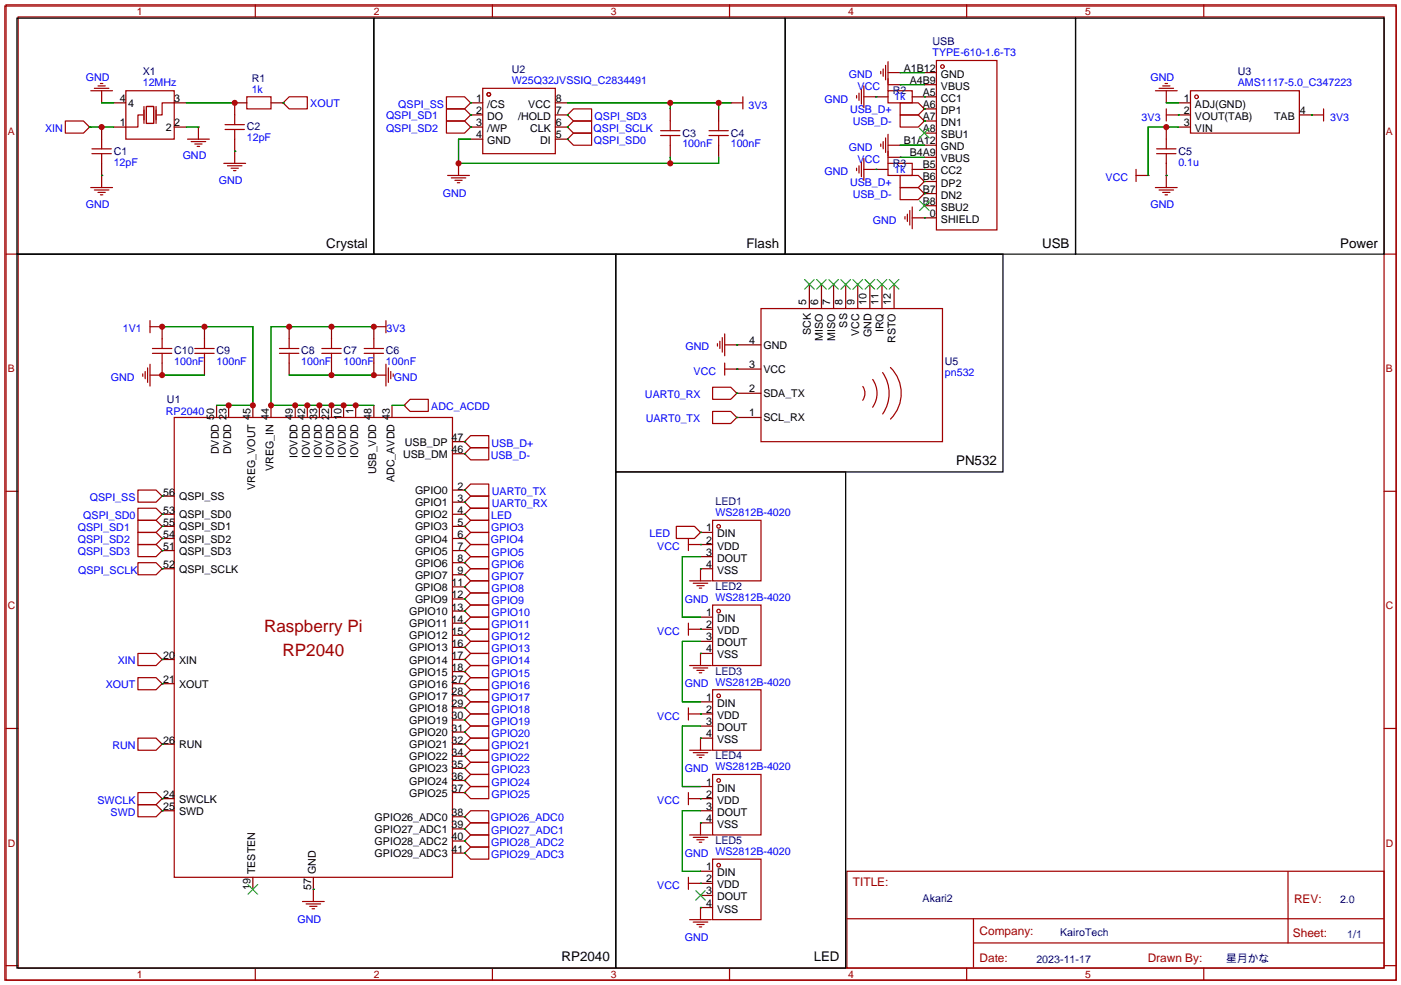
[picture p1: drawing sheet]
<svg xmlns="http://www.w3.org/2000/svg" width="294mm" height="207mm" viewBox="0 0 294 207" stroke-linecap="round" stroke-linejoin="round" font-family="sans-serif">
<g fill="none" stroke="#a10000" stroke-width=".25">
<path d="M1 1.3h292.1v204.4h-292.1zM1.3 1h291.8v204.7h-291.8zM3.8 3.6h286.8v199.6h-286.8zM19 19.1h4.6M19.8 18.5h3.1M20.6 18h1.5M21.1 17.5h.5M21.3 19.1v2.5M26.4 19.1h10.2v10.1h-10.2zM53.6 1v2.6M101.3 18.5h15.3v13.8h-15.3zM103.4 1v2.6"/>
<path d="M153.2 1v2.6M180.3 19.6v1.5M180.8 18.8v3M181.4 18v4.6M184.9 15v.5M185.4 14.5v1.5M185.9 13.7v3.1M186.4 19.1h5.1v2.5h-5.1zM186.4 15.2h2.6M186.4 13v6.1M186.4 17.8h2.6M196.6 12.7h12.7v35.6h-12.7z"/>
<path d="M202.9 1v2.6M242.6 19.1h4.5M243.3 18.5h3.1M244.1 18h1.5M244.6 17.5h.5M244.9 19.1v2.5M249.9 19.1h22.9v8.8h-22.9zM252.7 1v2.6M13.7 25.4h3.8l1.3 1.3-1.3 1.2h-3.8zM19 39.4h4.6M19.3 32.3h4.1M19.3 31.2h4.1"/>
<path d="M19.8 39.9h3.1M21.3 29.2v2M21.3 32.3v2M21.3 36.8v2.6M30 24.1h-1v2.6h-2.6M30.2 22.4v3.5M30.7 22.4h1.6v3.5h-1.6zM32.8 22.4v3.5M36.6 21.6h-2.6v2.5h-1M39.4 29.2h4.5M40.1 29.7h3.1M40.9 30.2h1.5"/>
<path d="M41.4 30.7h.5M41.7 26.7v2.5M47 34.3h4.6M47.2 26.2h4.1M47.2 27.2h4.1M47.8 34.8h3M48.5 35.3h1.5M49 35.8h.5M49.3 24.1v2.1M49.3 27.2v2M49.3 31.8v2.5M51.8 20.3h5.1v2.6h-5.1z"/>
<path d="M59.4 21.6l1.3-1.3h3.8v2.6h-3.8zM93.7 22.9h3.8l1.3 1.2-1.3 1.3h-3.8zM93.7 25.4h3.8l1.3 1.3-1.3 1.2h-3.8zM93.7 20.3h3.8l1.3 1.3-1.3 1.3h-3.8zM94 36.8h4.6M94.7 37.3h3.1M95.5 37.8h1.5M96 38.4h.5M96.3 34.3v2.5M119.1 29.2l1.3-1.3h3.8v2.6h-3.8zM119.1 26.7l1.3-1.3h3.8v2.5h-3.8zM120.4 22.9h3.8v2.5h-3.8l-1.3-1.3z"/>
<path d="M138.7 28.4h4M138.7 27.4h4M140.7 25.4v2M140.7 28.4v2.1M148.8 28.4h4.1M148.8 27.4h4.1M150.9 25.4v2M150.9 28.4v2.1M153.4 21.6h2.6M156 20.3v2.6M179.8 20.1v.5M179.8 35.3v.5"/>
<path d="M180.3 34.8v1.5M180.8 34v3.1M181.4 20.3h2.5M181.4 33.3v4.5M181.4 35.6h2.5M184.9 30.2v.5M185.4 29.7v1.5M185.9 29v3M186.4 34.3h5.1v2.5h-5.1zM186.4 28.2v6.1M186.4 30.5h2.6M186.4 33h2.6"/>
<path d="M189 24.1h3.8l1.3 1.3-1.3 1.3h-3.8zM189 39.4h3.8l1.3 1.2-1.3 1.3h-3.8zM189 21.6h3.8l1.3 1.3-1.3 1.2h-3.8zM189 36.8h3.8l1.3 1.3-1.3 1.3h-3.8zM238.5 36.8h2.5M238.5 35.6v2.5M242.6 39.4h4.5M242.8 32.3h4.1M242.8 31.2h4.1M243.3 39.9h3.1M244.9 22.9v2.5M244.9 29.2v2"/>
<path d="M244.9 32.3v2M244.9 36.8v2.6M244.9 24.1h2.5M275.3 24.1h2.6M277.9 22.9v2.5M1.3 53.3h2.5M20.6 40.4h1.5M21.1 40.9h.5M190 45.5v.5M190.5 45v1.5M191 44.2v3M191.5 45.7h2.6"/>
<path d="M191.5 43.4v4.6M244.1 40.4h1.5M244.6 40.9h.5M290.6 53.3h2.5M30 78.5v.5M30.5 78v1.5M31 77.2v3.1M31.5 68.6h2.5M31.5 78.7h2.5M31.5 67.3v2.6M31.5 76.5v4.5M32 74.2h4.1"/>
<path d="M32 73.2h4.1M34 71.1v2.1M34 74.2v2M40.9 74.2h4.1M40.9 73.2h4.1M42.9 71.1v2.1M42.9 74.2v2M58.7 74.2h4M58.7 73.2h4M60.7 71.1v2.1M60.7 74.2v2M67.6 74.2h4"/>
<path d="M67.6 73.2h4M69.6 71.1v2.1M69.6 74.2v2M76.5 74.2h4M76.5 73.2h4M78.5 68.6h2.5M78.5 71.1v2.1M78.5 74.2v2M78.5 78.7h2.5M81 67.3v2.6M81 76.5v4.5M81.5 77.2v3.1"/>
<path d="M82 78v1.5M82.5 78.5v.5M150.6 72.1v.5M151.1 71.6v1.6M151.6 70.9v3M152.1 77.5h2.6M152.1 70.1v4.6M152.1 76.2v2.5M152.1 72.4h2.6M159.8 64.8h38.1v27.9h-38.1zM183.2 79.6a5.1 5.1 0 0 1 0 5.9M185.3 78.2a7.6 7.6 0 0 1 0 8.7"/>
<path d="M186.9 77.1a7.6 7.6 0 0 1 .1 10.9M36.6 87.6h58.4v96.6h-58.4zM84.8 85.1l1.3-1.3h3.8v2.6h-3.8zM98.8 94h3.8v2.5h-3.8l-1.3-1.2zM98.8 91.4h3.8v2.6h-3.8l-1.3-1.3zM149.6 86.4h3.8l1.3 1.2-1.3 1.3h-3.8zM149.6 81.3h3.8l1.3 1.3-1.3 1.2h-3.8zM181.1 81.1a2.54 2.54 0 0 1 0 2.9M1.3 103.1h2.5M29 102.9h3.8l1.2 1.2-1.2 1.3h-3.8zM29 118.1h3.8l1.2 1.3-1.2 1.3h-3.8zM29 106.7h3.8l1.2 1.3-1.2 1.2h-3.8z"/>
<path d="M29 109.2h3.8l1.2 1.3-1.2 1.3h-3.8zM29 111.8h3.8l1.2 1.2-1.2 1.3h-3.8zM29 114.3h3.8l1.2 1.3-1.2 1.2h-3.8zM97.5 102.9l1.3-1.3h3.8v2.5h-3.8zM97.5 115.6l1.3-1.3h3.8v2.5h-3.8zM98.8 104.1h3.8v2.6h-3.8l-1.3-1.3zM98.8 106.7h3.8v2.5h-3.8l-1.3-1.2zM98.8 109.2h3.8v2.6h-3.8l-1.3-1.3zM98.8 111.8h3.8v2.5h-3.8l-1.3-1.3zM98.8 116.8h3.8v2.6h-3.8l-1.3-1.3zM98.8 119.4h3.8v2.5h-3.8l-1.3-1.2zM142 110.5h3.8l1.3 1.3-1.3 1.2h-3.8z"/>
<path d="M144.5 114.3h2.6M144.5 113v2.6M147.1 119.4v2.5M149.6 109.2h10.2v12.7h-10.2zM290.6 103.1h2.5M29 137.2h3.8l1.2 1.2-1.2 1.3h-3.8zM98.8 121.9h3.8v2.6h-3.8l-1.3-1.3zM98.8 124.5h3.8v2.5h-3.8l-1.3-1.3zM98.8 127h3.8v2.5h-3.8l-1.3-1.2zM98.8 129.5h3.8v2.6h-3.8l-1.3-1.3zM98.8 132.1h3.8v2.5h-3.8l-1.3-1.2zM98.8 134.6h3.8v2.6h-3.8l-1.3-1.3z"/>
<path d="M98.8 137.2h3.8v2.5h-3.8l-1.3-1.3zM98.8 139.7h3.8v2.5h-3.8l-1.3-1.2zM144.5 130.8v2.6M144.5 132.1h2.6M144.8 121.9h4.6M144.8 139.7h4.6M145.5 122.4h3.1M146.3 122.9h1.5M146.8 123.4h.5M147.1 137.2v2.5M149.6 127h10.2v12.7h-10.2zM1.3 152.9h2.5"/>
<path d="M29 142.2h3.8l1.2 1.3-1.2 1.3h-3.8zM29 154.9h3.8l1.2 1.3-1.2 1.3h-3.8zM98.8 142.2h3.8v2.6h-3.8l-1.3-1.3zM98.8 144.8h3.8v2.5h-3.8l-1.3-1.2zM98.8 147.3h3.8v2.6h-3.8l-1.3-1.3zM98.8 149.9h3.8v2.5h-3.8l-1.3-1.3zM98.8 152.4h3.8v2.5h-3.8l-1.3-1.2zM98.8 154.9h3.8v2.6h-3.8l-1.3-1.3zM98.8 157.5h3.8v2.5h-3.8l-1.3-1.2zM144.5 148.6v2.5M144.5 149.9h2.6M144.8 157.5h4.6"/>
<path d="M145.5 140.2h3.1M145.5 158h3.1M146.3 140.7h1.5M146.3 158.5h1.5M146.8 141.2h.5M146.8 159h.5M147.1 154.9v2.6M149.6 144.8h10.2v12.7h-10.2zM290.6 152.9h2.5M29 166.4h3.8l1.2 1.2-1.2 1.3h-3.8zM29 168.9h3.8l1.2 1.3-1.2 1.3h-3.8zM98.8 160h3.8v2.6h-3.8l-1.3-1.3z"/>
<path d="M98.8 162.6h3.8v2.5h-3.8l-1.3-1.3zM98.8 165.1h3.8v2.5h-3.8l-1.3-1.2zM98.8 172.7h3.8v2.6h-3.8l-1.3-1.3zM98.8 177.8h3.8v2.5h-3.8l-1.3-1.2zM98.8 175.3h3.8v2.5h-3.8l-1.3-1.3zM98.8 170.2h3.8v2.5h-3.8l-1.3-1.2zM144.5 166.4v2.5M144.5 167.6h2.6M144.8 175.3h4.6M145.5 175.8h3.1M146.3 176.3h1.5M146.8 176.8h.5"/>
<path d="M147.1 172.7v2.6M149.6 162.6h10.2v12.7h-10.2zM63.5 189.2h4.6M64.3 189.7h3M65 190.2h1.5M65.5 190.8h.5M65.8 186.7v2.5M144.5 184.2v2.5M144.5 185.4h2.6M144.8 193h4.6M145.5 193.5h3.1M146.3 194.1h1.5"/>
<path d="M146.8 194.6h.5M147.1 190.5v2.5M149.6 180.3h10.2v12.7h-10.2zM177.8 182.9h112.8v20.3h-112.8zM177.8 192.8h112.7M204.4 197.9h86.1M204.4 192.8v10.2M270.4 182.9v15M1.3 202.7h2.5M53.6 203.2v2.5M103.4 203.2v2.5M153.2 203.2v2.5"/>
<path d="M202.9 203.2v2.5M252.7 203.2v2.5M290.6 202.7h2.5"/>
<circle cx="102.6" cy="19.8" r=".38"/>
<circle cx="197.9" cy="14" r=".38"/>
<circle cx="251.2" cy="20.3" r=".38"/>
<circle cx="150.9" cy="110.5" r=".38"/>
<circle cx="150.9" cy="128.3" r=".38"/>
<circle cx="150.9" cy="146.1" r=".38"/>
<circle cx="150.9" cy="163.8" r=".38"/>
<circle cx="150.9" cy="181.6" r=".38"/>
</g>
<g fill="none" stroke="#870000" stroke-width=".25">
<path d="M189 15.2h.1M189 17.8h.1M194.1 17.8h2.5M194.1 15.2h2.5M18.8 26.7h.1M21.3 21.6h.1M21.3 36.8h.1M21.3 26.7v2.5M21.3 34.3v2.5M23.9 21.6h2.5M23.9 26.7h2.5M36.6 21.6h2.5"/>
<path d="M36.6 26.7h2.5M41.7 26.7h.1M49.3 31.8h.1M49.3 29.2v2.6M51.8 21.6h-2.5v2.5M56.9 21.6h2.5M59.4 21.6h.1M96.3 34.3h.1M98.8 24.1h.1M98.8 26.7h.1M98.8 21.6h.1M98.8 21.6h2.5"/>
<path d="M98.8 26.7h2.5M98.8 24.1h2.5M98.8 29.2h2.5M116.6 21.6h2.5M116.6 26.7h2.5M116.6 24.1h2.5M116.6 29.2h2.5M119.1 29.2h.1M119.1 24.1h.1M119.1 26.7h.1M140.7 22.9v2.5M140.7 30.5v2.5"/>
<path d="M150.9 22.9v2.5M150.9 30.5v2.5M153.4 21.6h.1M183.9 20.3h.1M183.9 35.6h.1M183.9 35.6h2.5M183.9 20.3h2.5M189 30.5h.1M189 33h.1M191.5 35.6h5.1M191.5 20.3h5.1M194.1 25.4h.1"/>
<path d="M194.1 22.9h.1M194.1 38.1h.1M194.1 38.1h2.5M194.1 33h2.5M194.1 30.5h2.5M194.1 27.9h2.5M194.1 25.4h2.5M194.1 22.9h2.5M241 36.8h.1M244.9 21.6h.1M244.9 36.8h.1M244.9 26.7v2.5"/>
<path d="M244.9 34.3v2.5M247.4 24.1h.1M247.4 21.6h2.5M247.4 26.7h2.5M247.4 24.1h2.5M272.8 24.1h2.5M275.3 24.1h.1M169.9 59.7v5.1M172.5 59.7v5.1M175 59.7v5.1M177.5 59.7v5.1M180.1 59.7v5.1"/>
<path d="M182.6 59.7v5.1M185.2 59.7v5.1M187.7 59.7v5.1M194.1 40.6h.1M194.1 45.7h.1M194.1 45.7h2.5M194.1 43.2h2.5M194.1 40.6h2.5M34 68.6h.1M34 78.7h.1M34 68.6v2.5M34 76.2v2.5"/>
<path d="M42.9 68.6v2.5M42.9 76.2v2.5M60.7 68.6v2.5M60.7 76.2v2.5M69.6 68.6v2.5M69.6 76.2v2.5M78.5 68.6h.1M78.5 78.7h.1M78.5 68.6v2.5M78.5 76.2v2.5M154.7 77.5h.1M154.7 72.4h.1"/>
<path d="M154.7 77.5h5.1M154.7 72.4h5.1M45.5 85.1v2.5M48 85.1v2.5M53.1 85.1v2.5M56.9 85.1v2.5M62 85.1v2.5M64.5 85.1v2.5M67.1 85.1v2.5M69.6 85.1v2.5M72.1 85.1v2.5M74.7 85.1v2.5"/>
<path d="M78.5 85.1v2.5M82.3 85.1v2.5M84.8 85.1h.1M95 92.7h2.5M95 95.3h2.5M97.5 95.3h.1M97.5 92.7h.1M154.7 87.6h.1M154.7 82.6h.1M154.7 87.6h5.1M154.7 82.6h5.1M34 104.1h.1"/>
<path d="M34 119.4h.1M34 108h.1M34 110.5h.1M34 113h.1M34 115.6h.1M34 115.6h2.6M34 113h2.6M34 104.1h2.6M34 110.5h2.6M34 108h2.6M34 119.4h2.6M95 118.1h2.5"/>
<path d="M95 115.6h2.5M95 113h2.5M95 110.5h2.5M95 108h2.5M95 105.4h2.5M95 102.9h2.5M97.5 102.9h.1M97.5 105.4h.1M97.5 108h.1M97.5 110.5h.1M97.5 113h.1M97.5 115.6h.1"/>
<path d="M97.5 118.1h.1M147.1 111.8h.1M147.1 114.3h.1M147.1 119.4h.1M147.1 119.4h2.5M147.1 111.8h2.5M147.1 114.3h2.5M147.1 116.8h2.5M34 138.4h.1M34 138.4h2.6M95 120.7h2.5M95 138.4h2.5"/>
<path d="M95 135.9h2.5M95 133.4h2.5M95 130.8h2.5M95 128.3h2.5M95 125.7h2.5M95 123.2h2.5M97.5 120.7h.1M97.5 123.2h.1M97.5 125.7h.1M97.5 128.3h.1M97.5 130.8h.1M97.5 133.4h.1"/>
<path d="M97.5 135.9h.1M97.5 138.4h.1M147.1 132.1h.1M147.1 137.2h.1M147.1 129.5h2.5M147.1 132.1h2.5M147.1 134.6h2.5M147.1 137.2h2.5M34 143.5h.1M34 156.2h.1M34 156.2h2.6M34 143.5h2.6"/>
<path d="M95 158.8h2.5M95 156.2h2.5M95 153.7h2.5M95 151.1h2.5M95 148.6h2.5M95 146.1h2.5M95 143.5h2.5M95 141h2.5M97.5 141h.1M97.5 143.5h.1M97.5 146.1h.1M97.5 148.6h.1"/>
<path d="M97.5 151.1h.1M97.5 153.7h.1M97.5 156.2h.1M97.5 158.8h.1M147.1 149.9h.1M147.1 154.9h.1M147.1 147.3h2.5M147.1 149.9h2.5M147.1 152.4h2.5M147.1 154.9h2.5M34 167.6h.1M34 170.2h.1"/>
<path d="M34 170.2h2.6M34 167.6h2.6M95 179.1h2.5M95 176.5h2.5M95 174h2.5M95 171.5h2.5M95 166.4h2.5M95 163.8h2.5M95 161.3h2.5M97.5 161.3h.1M97.5 163.8h.1M97.5 166.4h.1"/>
<path d="M97.5 174h.1M97.5 179.1h.1M97.5 176.5h.1M97.5 171.5h.1M147.1 167.6h.1M147.1 172.7h.1M147.1 170.2h2.5M147.1 167.6h2.5M147.1 165.1h2.5M147.1 172.7h2.5M53.1 184.2v2.5M65.8 186.7h.1"/>
<path d="M65.8 184.2v2.5M147.1 185.4h.1M147.1 190.5h.1M147.1 182.9h2.5M147.1 185.4h2.5M147.1 188h2.5M147.1 190.5h2.5"/>
</g>
<g fill="none" stroke="#3c3" stroke-width=".25">
<path d="M193 26.9l2.1 2.1M195.1 26.9l-2.1 2.1M168.9 58.7l2 2M170.9 58.7l-2 2M171.4 58.7l2.1 2M173.5 58.7l-2.1 2M174 58.7l2 2M176 58.7l-2 2M176.5 58.7l2.1 2M178.6 58.7l-2.1 2M179.1 58.7l2 2M181.1 58.7l-2 2"/>
<path d="M181.6 58.7l2 2M183.6 58.7l-2 2M184.1 58.7l2.1 2M186.2 58.7l-2.1 2M186.7 58.7l2 2M188.7 58.7l-2 2M193 42.2l2.1 2M195.1 42.2l-2.1 2M52.1 185.7l2 2M54.1 185.7l-2 2M146 186.9l2.1 2.1M148.1 186.9l-2.1 2.1"/>
</g>
<path d="M3.6 3.8h74.9v49.5h-74.9zM78.5 3.8h86.3v49.5h-86.3zM164.8 3.8h61v49.5h-61zM225.8 3.8h64.8v49.5h-64.8zM3.6 53.3h125.7v149.9h-125.7zM129.3 53.3h81.3v45.8h-81.3zM129.3 99.1h48.2v104.1h-48.2z" fill="none" stroke="#000" stroke-width=".25"/>
<g fill="none" stroke="#008700" stroke-width=".25">
<path d="M189 15.2h5.1M189 17.8h5.1M18.8 26.7h5.1M21.3 36.8h.1M21.3 21.6h2.6M39.1 21.6h10.2M39.1 26.7h2.6M49.3 31.8h.1M59.4 21.6h.1M98.8 26.7h.1M98.8 24.1h.1M98.8 21.6h.1"/>
<path d="M98.8 29.2h-2.5v5.1h54.6v-1.3M119.1 24.1h.1M119.1 26.7h.1M119.1 29.2h.1M119.1 21.6h34.3M140.7 21.6v1.3M140.7 33v1.3M150.9 21.6v1.3M183.9 20.3h.1M183.9 35.6h.1M189 30.5h5.1M189 33h5.1"/>
<path d="M194.1 38.1h.1M194.1 35.6h.1M194.1 25.4h.1M194.1 22.9h.1M194.1 20.3h.1M244.9 36.8h.1M244.9 21.6h2.5M247.4 24.1h.1M247.4 26.7h-6.4v10.1M275.3 24.1h.1M194.1 45.7h.1M194.1 40.6h.1"/>
<path d="M34 68.6h19.1v16.5h-7.6M34 78.7h8.9M60.7 78.7h17.8M78.5 68.6h-21.6v16.5h21.6M154.7 77.5h.1M154.7 72.4h.1M82.3 85.1h2.5M97.5 92.7h.1M97.5 95.3h.1M154.7 87.6h.1M154.7 82.6h.1M34 104.1h.1"/>
<path d="M34 110.5h.1M34 113h.1M34 108h.1M34 119.4h.1M34 115.6h.1M97.5 118.1h.1M97.5 115.6h.1M97.5 113h.1M97.5 110.5h.1M97.5 108h.1M97.5 105.4h.1M97.5 102.9h.1"/>
<path d="M147.1 111.8h.1M147.1 114.3h.1M147.1 119.4h.1M147.1 116.8h-3.8v12.7h3.8M34 138.4h.1M97.5 120.7h.1M97.5 138.4h.1M97.5 135.9h.1M97.5 133.4h.1M97.5 130.8h.1M97.5 128.3h.1M97.5 125.7h.1"/>
<path d="M97.5 123.2h.1M147.1 132.1h.1M147.1 137.2h.1M147.1 134.6h-3.8v12.7h3.8M34 156.2h.1M34 143.5h.1M97.5 158.8h.1M97.5 156.2h.1M97.5 153.7h.1M97.5 151.1h.1M97.5 148.6h.1M97.5 146.1h.1"/>
<path d="M97.5 143.5h.1M97.5 141h.1M147.1 149.9h.1M147.1 154.9h.1M147.1 152.4h-3.8v12.7h3.8M34 170.2h.1M34 167.6h.1M97.5 179.1h.1M97.5 176.5h.1M97.5 174h.1M97.5 171.5h.1M97.5 166.4h.1"/>
<path d="M97.5 163.8h.1M97.5 161.3h.1M147.1 167.6h.1M147.1 172.7h.1M147.1 170.2h-3.8v12.7h3.8M65.8 186.7h.1M147.1 185.4h.1M147.1 190.5h.1"/>
</g>
<g fill="#c00">
<circle cx="140.7" cy="34.3" r=".63"/>
<circle cx="96.3" cy="34.3" r=".63"/>
<circle cx="150.9" cy="21.6" r=".63"/>
<circle cx="140.7" cy="21.6" r=".63"/>
<circle cx="74.7" cy="85.1" r=".63"/>
<circle cx="72.1" cy="85.1" r=".63"/>
<circle cx="69.6" cy="85.1" r=".63"/>
<circle cx="67.1" cy="85.1" r=".63"/>
<circle cx="64.5" cy="85.1" r=".63"/>
<circle cx="62" cy="85.1" r=".63"/>
<circle cx="56.9" cy="85.1" r=".63"/>
<circle cx="60.7" cy="68.6" r=".63"/>
<circle cx="69.6" cy="68.6" r=".63"/>
<circle cx="78.5" cy="68.6" r=".63"/>
<circle cx="78.5" cy="78.7" r=".63"/>
<circle cx="69.6" cy="78.7" r=".63"/>
<circle cx="34" cy="68.6" r=".63"/>
<circle cx="42.9" cy="68.6" r=".63"/>
<circle cx="53.1" cy="85.1" r=".63"/>
<circle cx="48" cy="85.1" r=".63"/>
<circle cx="34" cy="78.7" r=".63"/>
<circle cx="21.3" cy="26.7" r=".63"/>
<circle cx="49.3" cy="21.6" r=".63"/>
<circle cx="244.9" cy="26.7" r=".63"/>
</g>
<g font-size="3.6" fill="#a00000">
<text x="55.4" y="132.6">Raspberry Pi</text>
<text x="59.3" y="137.7">RP2040</text>
</g>
<g font-size="2.8">
<text x="68.5" y="52">Crystal</text>
<text x="156.7" y="52">Flash</text>
<text x="218.8" y="52">USB</text>
<text x="281.4" y="52">Power</text>
<text x="200.7" y="97.7">PN532</text>
<text x="117.9" y="201.8">RP2040</text>
<text x="170.8" y="201.8">LED</text>
</g>
<g font-size="2.5" fill="#a00000">
<text x="179.1" y="186.1">TITLE:</text>
<text x="271.7" y="189.4">REV:</text>
<text x="205.6" y="196.3">Company:</text>
<text x="271.4" y="196.7">Sheet:</text>
<text x="205.6" y="201.8">Date:</text>
<text x="241" y="201.9">Drawn By:</text>
</g>
<g font-size="2.2" fill="#a00000">
<text x="28.7" y="3.1">1</text>
<text x="78.5" y="3.1">2</text>
<text x="128.3" y="3.1">3</text>
<text x="178.1" y="3.1">4</text>
<text x="227.8" y="3.1">5</text>
<text x="1.7" y="28.4">A</text>
<text x="291" y="28.4">A</text>
<text x="1.7" y="78.1">B</text>
<text x="291" y="78.1">B</text>
<text x="1.7" y="127.9">C</text>
<text x="291" y="127.9">C</text>
<text x="1.7" y="177.7">D</text>
<text x="291" y="177.7">D</text>
<text x="28.7" y="205.3">1</text>
<text x="78.5" y="205.3">2</text>
<text x="128.3" y="205.3">3</text>
<text x="178.1" y="205.3">4</text>
<text x="227.8" y="205.3">5</text>
</g>
<g font-size="2.2" fill="#000080">
<text x="195.8" y="9.5">USB</text>
<text x="30" y="15.8">X1</text>
<text x="52.8" y="17.2">R1</text>
<text x="107.5" y="15.4">U2</text>
<text x="259.9" y="15.8">U3</text>
<text x="187.5" y="19.7">R2</text>
<text x="51.8" y="27.4">C2</text>
<text x="143.3" y="28.7">C3</text>
<text x="153.4" y="28.7">C4</text>
<text x="23.9" y="32.4">C1</text>
<text x="187.5" y="35">R3</text>
<text x="247.4" y="32.5">C5</text>
<text x="36.6" y="74.4">C10</text>
<text x="45.5" y="74.4">C9</text>
<text x="63.2" y="74.4">C8</text>
<text x="72.1" y="74.4">C7</text>
<text x="81" y="74.4">C6</text>
<text x="198.4" y="76.7">U5</text>
<text x="35.1" y="84.5">U1</text>
<text x="150.2" y="106.1">LED1</text>
<text x="150.2" y="123.8">LED2</text>
<text x="150.2" y="141.6">LED3</text>
<text x="150.2" y="159.4">LED4</text>
<text x="150.2" y="177.2">LED5</text>
<text x="193.7" y="189.4">Akari2</text>
<text x="281.3" y="189.5">2.0</text>
<text x="222.6" y="196.4">KairoTech</text>
<text x="282.9" y="197">1/1</text>
<text x="217.6" y="202">2023-11-17</text>
<text x="257.5" y="202">星月かな</text>
</g>
<g font-size="2.2" fill="#00f">
<text x="195.8" y="11.8">TYPE-610-1.6-T3</text>
<text x="18" y="16.9">GND</text>
<text x="107.5" y="17.7">W25Q32JVSSIQ_C2834491</text>
<text x="178.2" y="16.4">GND</text>
<text x="241.6" y="16.9">GND</text>
<text x="30" y="18.1">12MHz</text>
<text x="52.8" y="19.5">1k</text>
<text x="65.1" y="22.6">XOUT</text>
<text x="83.6" y="22.6">QSPI_SS</text>
<text x="157.1" y="22.8">3V3</text>
<text x="173.1" y="21.5">GND</text>
<text x="178.5" y="23.8">USB_D+</text>
<text x="180" y="19">VCC</text>
<text x="187.7" y="21">1k</text>
<text x="259.9" y="18.1">AMS1117-5.0_C347223</text>
<text x="9.5" y="27.7">XIN</text>
<text x="51.8" y="29.7">12pF</text>
<text x="81" y="25.1">QSPI_SD1</text>
<text x="81" y="27.6">QSPI_SD2</text>
<text x="124.6" y="27.6">QSPI_SCLK</text>
<text x="124.8" y="25.2">QSPI_SD3</text>
<text x="179" y="26.3">USB_D-</text>
<text x="239.7" y="25.3">3V3</text>
<text x="279.3" y="25.3">3V3</text>
<text x="23.9" y="34.8">12pF</text>
<text x="38.4" y="33.5">GND</text>
<text x="124.7" y="30.2">QSPI_SD0</text>
<text x="143.3" y="30.9">100nF</text>
<text x="153.4" y="30.9">100nF</text>
<text x="178.2" y="31.7">GND</text>
<text x="180" y="34.2">VCC</text>
<text x="247.4" y="34.7">0.1u</text>
<text x="46" y="38.5">GND</text>
<text x="93" y="41.3">GND</text>
<text x="173.1" y="36.8">GND</text>
<text x="178.5" y="39">USB_D+</text>
<text x="179" y="41.6">USB_D-</text>
<text x="187.7" y="36.3">1k</text>
<text x="232.1" y="38">VCC</text>
<text x="18" y="43.6">GND</text>
<text x="183.3" y="46.9">GND</text>
<text x="241.6" y="43.6">GND</text>
<text x="25.8" y="69.8">1V1</text>
<text x="81.2" y="69.8">3V3</text>
<text x="36.6" y="76.7">100nF</text>
<text x="45.5" y="76.7">100nF</text>
<text x="63.2" y="76.7">100nF</text>
<text x="72.1" y="76.7">100nF</text>
<text x="81" y="76.7">100nF</text>
<text x="143.9" y="73.6">GND</text>
<text x="23.2" y="79.9">GND</text>
<text x="82.7" y="79.9">GND</text>
<text x="135.4" y="83.5">UART0_RX</text>
<text x="145.6" y="78.6">VCC</text>
<text x="198.4" y="79">pn532</text>
<text x="34.8" y="87.1">RP2040</text>
<text x="90.6" y="86.1">ADC_ACDD</text>
<text x="135.6" y="88.6">UART0_TX</text>
<text x="103.2" y="93.8">USB_D+</text>
<text x="103" y="96.3">USB_D-</text>
<text x="18.9" y="105.1">QSPI_SS</text>
<text x="103.3" y="103.9">UART0_TX</text>
<text x="103.3" y="106.5">UART0_RX</text>
<text x="16.3" y="111.5">QSPI_SD1</text>
<text x="17.5" y="108.9">QSPI_SD0</text>
<text x="103.1" y="108.9">LED</text>
<text x="103.1" y="111.5">GPIO3</text>
<text x="136.4" y="112.8">LED</text>
<text x="150.2" y="108.4">WS2812B-4020</text>
<text x="16.3" y="114">QSPI_SD2</text>
<text x="16.3" y="116.6">QSPI_SD3</text>
<text x="103.1" y="114">GPIO4</text>
<text x="103.2" y="116.6">GPIO5</text>
<text x="103.2" y="119.2">GPIO6</text>
<text x="138" y="115.5">VCC</text>
<text x="16.4" y="120.4">QSPI_SCLK</text>
<text x="103.2" y="121.7">GPIO7</text>
<text x="103.2" y="124.2">GPIO8</text>
<text x="103.2" y="126.8">GPIO9</text>
<text x="103.2" y="129.3">GPIO10</text>
<text x="103.2" y="131.9">GPIO11</text>
<text x="143.8" y="126.5">GND WS2812B-4020</text>
<text x="103.2" y="134.4">GPIO12</text>
<text x="103.2" y="136.9">GPIO13</text>
<text x="138" y="133.3">VCC</text>
<text x="24.7" y="139.4">XIN</text>
<text x="103.2" y="139.5">GPIO14</text>
<text x="103.2" y="142">GPIO15</text>
<text x="22.2" y="144.5">XOUT</text>
<text x="103.2" y="144.6">GPIO16</text>
<text x="103.2" y="147.1">GPIO17</text>
<text x="103.2" y="149.6">GPIO18</text>
<text x="143.8" y="144.3">GND WS2812B-4020</text>
<text x="103.2" y="152.2">GPIO19</text>
<text x="103.2" y="154.7">GPIO20</text>
<text x="138" y="151">VCC</text>
<text x="23.6" y="157.2">RUN</text>
<text x="103.1" y="159.7">GPIO22</text>
<text x="103.2" y="157.3">GPIO21</text>
<text x="103.2" y="162.3">GPIO23</text>
<text x="103.2" y="164.9">GPIO24</text>
<text x="103.2" y="167.4">GPIO25</text>
<text x="143.8" y="162">GND WS2812B-4020</text>
<text x="20.5" y="168.7">SWCLK</text>
<text x="23.2" y="171.2">SWD</text>
<text x="103.1" y="172.4">GPIO26_ADC0</text>
<text x="138" y="168.8">VCC</text>
<text x="103.1" y="175">GPIO27_ADC1</text>
<text x="103.1" y="177.5">GPIO28_ADC2</text>
<text x="143.8" y="179.8">GND WS2812B-4020</text>
<text x="103.1" y="180">GPIO29_ADC3</text>
<text x="138" y="186.6">VCC</text>
<text x="62.5" y="193.8">GND</text>
<text x="143.8" y="197.6">GND</text>
</g>
<g font-size="2.2">
<text x="189.7" y="15">A1B12</text>
<text x="191" y="17.6">A4B9</text>
<text x="197.5" y="16.3">GND</text>
<text x="25.2" y="21.4">4</text>
<text x="26.9" y="22.4">4</text>
<text x="36.6" y="21.4">3</text>
<text x="100" y="23.9">2</text>
<text x="100" y="21.4">1</text>
<text x="102.3" y="22.6">/CS</text>
<text x="110.9" y="22.6">VCC</text>
<text x="116.7" y="21.4">8</text>
<text x="116.7" y="23.9">7</text>
<text x="193.7" y="22.6">A6</text>
<text x="193.7" y="20.1">A5</text>
<text x="197.5" y="23.9">DP1</text>
<text x="197.5" y="21.4">CC1</text>
<text x="197.5" y="18.8">VBUS</text>
<text x="248.6" y="21.4">1</text>
<text x="248.6" y="23.9">2</text>
<text x="250.9" y="22.6">ADJ(GND)</text>
<text x="272.9" y="23.9">4</text>
<text x="25.2" y="26.5">1</text>
<text x="34.8" y="27.5">2</text>
<text x="36.6" y="26.5">2</text>
<text x="100" y="29">4</text>
<text x="100" y="26.5">3</text>
<text x="102.3" y="27.7">/WP</text>
<text x="102.3" y="25.2">DO</text>
<text x="108.8" y="25.2">/HOLD</text>
<text x="111.3" y="27.7">CLK</text>
<text x="116.7" y="26.5">6</text>
<text x="116.7" y="29">5</text>
<text x="193.7" y="27.7">A8</text>
<text x="193.7" y="25.2">A7</text>
<text x="197.5" y="29">SBU1</text>
<text x="197.5" y="26.5">DN1</text>
<text x="248.6" y="26.5">3</text>
<text x="250.9" y="25.2">VOUT(TAB)</text>
<text x="250.9" y="27.7">VIN</text>
<text x="267.5" y="25.2">TAB</text>
<text x="102.3" y="30.3">GND</text>
<text x="113.4" y="30.3">DI</text>
<text x="189.7" y="30.3">B1A12</text>
<text x="191" y="32.8">B4A9</text>
<text x="193.7" y="35.3">B5</text>
<text x="197.5" y="34.1">VBUS</text>
<text x="197.5" y="31.5">GND</text>
<text x="193.7" y="40.4">B7</text>
<text x="193.7" y="37.9">B6</text>
<text x="197.5" y="41.7">DN2</text>
<text x="197.5" y="39.2">DP2</text>
<text x="197.5" y="36.6">CC2</text>
<text x="193.7" y="43">B8</text>
<text x="195.2" y="45.5">0</text>
<text x="197.5" y="46.8">SHIELD</text>
<text x="197.5" y="44.2">SBU2</text>
<text x="169.2" y="64" transform="rotate(-90 169.2 64)">5</text>
<text x="171.8" y="64" transform="rotate(-90 171.8 64)">6</text>
<text x="174.3" y="64" transform="rotate(-90 174.3 64)">7</text>
<text x="176.8" y="64" transform="rotate(-90 176.8 64)">8</text>
<text x="179.4" y="64" transform="rotate(-90 179.4 64)">9</text>
<text x="181.9" y="64" transform="rotate(-90 181.9 64)">10</text>
<text x="184.5" y="64" transform="rotate(-90 184.5 64)">11</text>
<text x="187" y="64" transform="rotate(-90 187 64)">12</text>
<text x="170.2" y="70.4" transform="rotate(-90 170.2 70.4)">SCK</text>
<text x="172.8" y="71.5" transform="rotate(-90 172.8 71.5)">MISO</text>
<text x="175.3" y="71.5" transform="rotate(-90 175.3 71.5)">MISO</text>
<text x="177.9" y="68.8" transform="rotate(-90 177.9 68.8)">SS</text>
<text x="180.4" y="70.5" transform="rotate(-90 180.4 70.5)">VCC</text>
<text x="182.9" y="70.7" transform="rotate(-90 182.9 70.7)">GND</text>
<text x="185.5" y="69.7" transform="rotate(-90 185.5 69.7)">IRQ</text>
<text x="188" y="72" transform="rotate(-90 188 72)">RSTO</text>
<text x="157.3" y="77.3">3</text>
<text x="157.3" y="72.2">4</text>
<text x="160.3" y="73.2">GND</text>
<text x="157.3" y="82.3">2</text>
<text x="160.3" y="83.4">SDA_TX</text>
<text x="160.3" y="78.3">VCC</text>
<text x="45" y="88.2" transform="rotate(-90 45 88.2)">50</text>
<text x="47.5" y="88.2" transform="rotate(-90 47.5 88.2)">23</text>
<text x="52.6" y="88.2" transform="rotate(-90 52.6 88.2)">45</text>
<text x="56.4" y="88.2" transform="rotate(-90 56.4 88.2)">44</text>
<text x="61.5" y="88.2" transform="rotate(-90 61.5 88.2)">49</text>
<text x="64" y="88.2" transform="rotate(-90 64 88.2)">42</text>
<text x="66.6" y="88.2" transform="rotate(-90 66.6 88.2)">33</text>
<text x="69.1" y="88.2" transform="rotate(-90 69.1 88.2)">22</text>
<text x="71.7" y="88.2" transform="rotate(-90 71.7 88.2)">10</text>
<text x="74.2" y="86.9" transform="rotate(-90 74.2 86.9)">1</text>
<text x="78" y="88.2" transform="rotate(-90 78 88.2)">48</text>
<text x="81.8" y="88.2" transform="rotate(-90 81.8 88.2)">43</text>
<text x="157.3" y="87.4">1</text>
<text x="160.3" y="88.4">SCL_RX</text>
<text x="46" y="95.3" transform="rotate(-90 46 95.3)">DVDD</text>
<text x="48.5" y="95.3" transform="rotate(-90 48.5 95.3)">DVDD</text>
<text x="85" y="93.6">USB_DP</text>
<text x="94.8" y="92.6">47</text>
<text x="94.8" y="95.1">46</text>
<text x="57.4" y="98.8" transform="rotate(-90 57.4 98.8)">VREG_IN</text>
<text x="62.5" y="96.1" transform="rotate(-90 62.5 96.1)">IOVDD</text>
<text x="65" y="96.1" transform="rotate(-90 65 96.1)">IOVDD</text>
<text x="67.6" y="96.1" transform="rotate(-90 67.6 96.1)">IOVDD</text>
<text x="70.1" y="96.1" transform="rotate(-90 70.1 96.1)">IOVDD</text>
<text x="72.6" y="96.1" transform="rotate(-90 72.6 96.1)">IOVDD</text>
<text x="75.2" y="96.1" transform="rotate(-90 75.2 96.1)">IOVDD</text>
<text x="79" y="99.6" transform="rotate(-90 79 99.6)">USB_VDD</text>
<text x="82.8" y="101.2" transform="rotate(-90 82.8 101.2)">ADC_AVDD</text>
<text x="84.6" y="96.1">USB_DM</text>
<text x="34.3" y="104">56</text>
<text x="34.3" y="107.8">53</text>
<text x="37.6" y="105">QSPI_SS</text>
<text x="53.6" y="102.8" transform="rotate(-90 53.6 102.8)">VREG_VOUT</text>
<text x="87.1" y="106.3">GPIO1</text>
<text x="87.1" y="103.7">GPIO0</text>
<text x="96" y="107.8">4</text>
<text x="96" y="105.3">3</text>
<text x="96" y="102.8">2</text>
<text x="34.3" y="110.4">55</text>
<text x="34.3" y="112.9">54</text>
<text x="37.6" y="111.4">QSPI_SD1</text>
<text x="37.6" y="113.9">QSPI_SD2</text>
<text x="37.6" y="108.8">QSPI_SD0</text>
<text x="87.1" y="113.9">GPIO4</text>
<text x="87.1" y="111.4">GPIO3</text>
<text x="87.1" y="108.8">GPIO2</text>
<text x="96" y="112.9">6</text>
<text x="96" y="110.4">5</text>
<text x="148.2" y="111.5">1</text>
<text x="150.5" y="112.8">DIN</text>
<text x="34.3" y="119.3">52</text>
<text x="34.3" y="115.5">51</text>
<text x="37.6" y="116.4">QSPI_SD3</text>
<text x="87.1" y="119">GPIO6</text>
<text x="87.1" y="116.4">GPIO5</text>
<text x="96" y="118">8</text>
<text x="96" y="115.5">7</text>
<text x="148.2" y="114.1">2</text>
<text x="148.2" y="116.6">3</text>
<text x="148.2" y="119.2">4</text>
<text x="150.5" y="115.4">VDD</text>
<text x="150.5" y="117.9">DOUT</text>
<text x="37.6" y="120.2">QSPI_SCLK</text>
<text x="87.1" y="121.5">GPIO7</text>
<text x="87.1" y="124.1">GPIO8</text>
<text x="94.8" y="125.6">12</text>
<text x="94.8" y="123.1">11</text>
<text x="96" y="120.5">9</text>
<text x="150.5" y="120.4">VSS</text>
<text x="85.9" y="131.7">GPIO11</text>
<text x="85.9" y="129.1">GPIO10</text>
<text x="87.1" y="126.6">GPIO9</text>
<text x="94.8" y="130.7">14</text>
<text x="94.8" y="128.2">13</text>
<text x="148.2" y="129.3">1</text>
<text x="148.2" y="131.9">2</text>
<text x="150.5" y="130.6">DIN</text>
<text x="85.9" y="136.8">GPIO13</text>
<text x="85.9" y="134.2">GPIO12</text>
<text x="94.8" y="135.8">16</text>
<text x="94.8" y="133.2">15</text>
<text x="148.2" y="134.4">3</text>
<text x="148.2" y="136.9">4</text>
<text x="150.5" y="133.1">VDD</text>
<text x="150.5" y="135.7">DOUT</text>
<text x="34.3" y="143.4">21</text>
<text x="34.3" y="138.3">20</text>
<text x="37.6" y="139.3">XIN</text>
<text x="85.9" y="141.8">GPIO15</text>
<text x="85.9" y="139.3">GPIO14</text>
<text x="94.8" y="143.4">27</text>
<text x="94.8" y="140.9">18</text>
<text x="94.8" y="138.3">17</text>
<text x="150.5" y="138.2">VSS</text>
<text x="37.6" y="144.4">XOUT</text>
<text x="85.9" y="149.5">GPIO18</text>
<text x="85.9" y="146.9">GPIO17</text>
<text x="85.9" y="144.4">GPIO16</text>
<text x="94.8" y="148.5">29</text>
<text x="94.8" y="145.9">28</text>
<text x="148.2" y="147.1">1</text>
<text x="148.2" y="149.6">2</text>
<text x="150.5" y="148.4">DIN</text>
<text x="85.9" y="154.5">GPIO20</text>
<text x="85.9" y="152">GPIO19</text>
<text x="94.8" y="153.6">31</text>
<text x="94.8" y="151">30</text>
<text x="148.2" y="152.2">3</text>
<text x="148.2" y="154.7">4</text>
<text x="150.5" y="150.9">VDD</text>
<text x="150.5" y="153.5">DOUT</text>
<text x="150.5" y="156">VSS</text>
<text x="34.3" y="156.1">26</text>
<text x="37.6" y="157.1">RUN</text>
<text x="85.9" y="159.6">GPIO22</text>
<text x="85.9" y="157.1">GPIO21</text>
<text x="94.8" y="161.2">35</text>
<text x="94.8" y="158.6">34</text>
<text x="94.8" y="156.1">32</text>
<text x="34.3" y="167.5">24</text>
<text x="85.9" y="167.2">GPIO25</text>
<text x="85.9" y="164.7">GPIO24</text>
<text x="85.9" y="162.2">GPIO23</text>
<text x="94.8" y="166.3">37</text>
<text x="94.8" y="163.7">36</text>
<text x="148.2" y="164.9">1</text>
<text x="148.2" y="167.4">2</text>
<text x="150.5" y="166.2">DIN</text>
<text x="34.3" y="170.1">25</text>
<text x="37.6" y="171">SWD</text>
<text x="37.6" y="168.5">SWCLK</text>
<text x="78.7" y="172.3">GPIO26_ADC0</text>
<text x="94.8" y="173.9">39</text>
<text x="94.8" y="171.3">38</text>
<text x="148.2" y="170">3</text>
<text x="148.2" y="172.5">4</text>
<text x="150.5" y="168.7">VDD</text>
<text x="150.5" y="171.2">DOUT</text>
<text x="150.5" y="173.8">VSS</text>
<text x="78.7" y="179.9">GPIO29_ADC3</text>
<text x="78.7" y="177.4">GPIO28_ADC2</text>
<text x="78.7" y="174.9">GPIO27_ADC1</text>
<text x="94.8" y="179">41</text>
<text x="94.8" y="176.4">40</text>
<text x="53.6" y="183.5" transform="rotate(-90 53.6 183.5)">TESTEN</text>
<text x="66.3" y="183.5" transform="rotate(-90 66.3 183.5)">GND</text>
<text x="148.2" y="182.7">1</text>
<text x="148.2" y="185.2">2</text>
<text x="150.5" y="183.9">DIN</text>
<text x="52.6" y="186.8" transform="rotate(-90 52.6 186.8)">19</text>
<text x="65.3" y="186.8" transform="rotate(-90 65.3 186.8)">57</text>
<text x="148.2" y="187.7">3</text>
<text x="148.2" y="190.3">4</text>
<text x="150.5" y="186.5">VDD</text>
<text x="150.5" y="189">DOUT</text>
<text x="150.5" y="191.6">VSS</text>
</g>
</svg>
